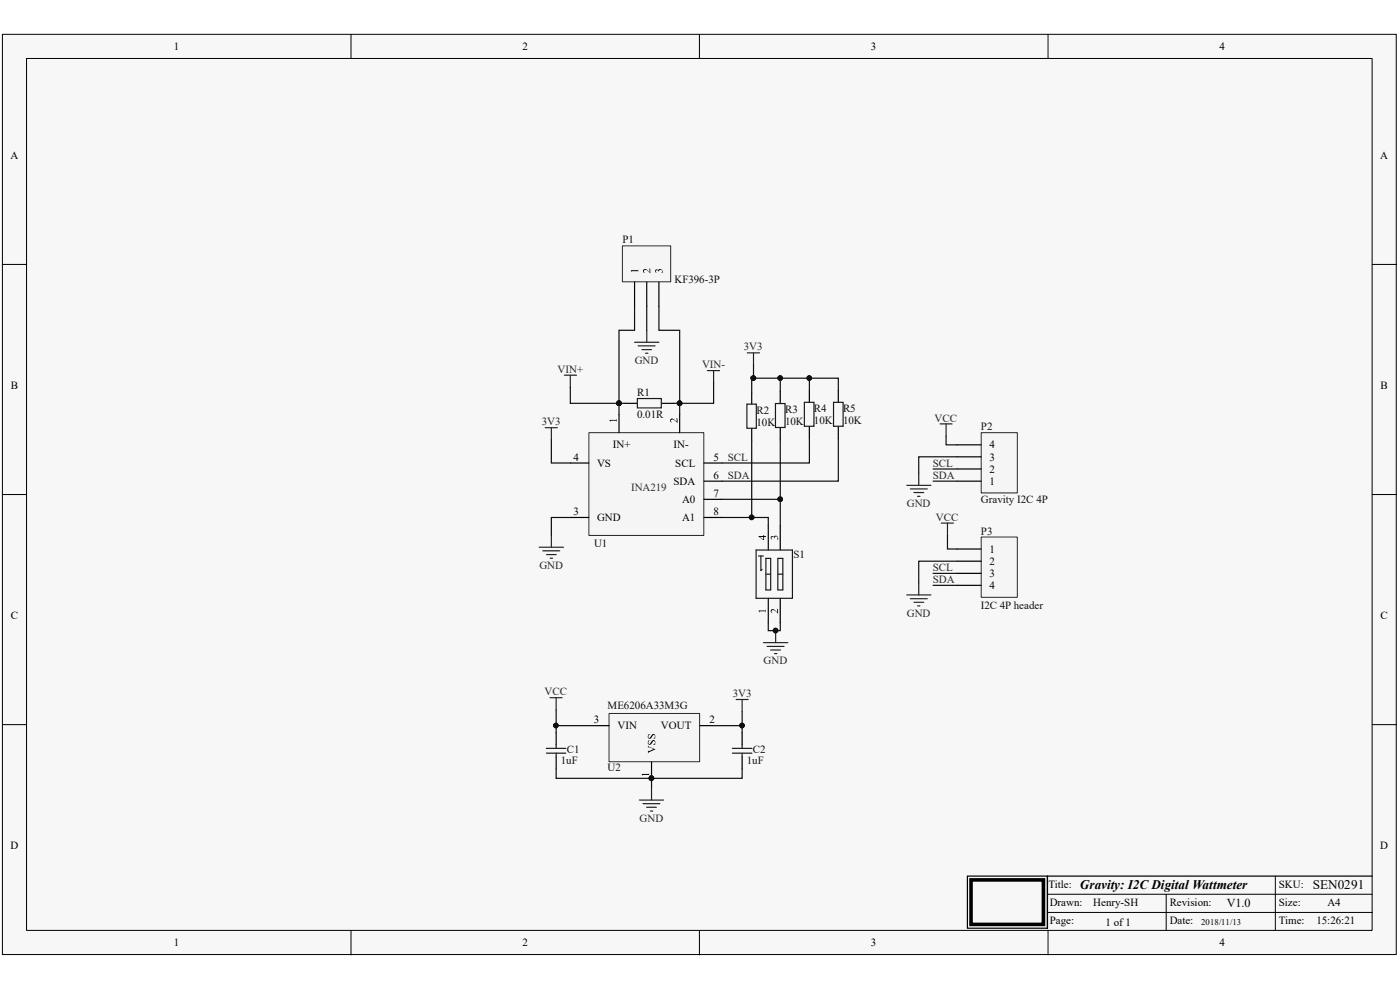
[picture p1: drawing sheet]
<svg xmlns="http://www.w3.org/2000/svg" width="297mm" height="210mm" viewBox="0 0 297 210" stroke-linecap="round" stroke-linejoin="round" font-family="sans-serif">
<path d="M.5 7.3h295.7v195.2h-295.7z" fill="#f7f7f7"/>
<path d="M.5 7.3h295.7v195.2h-295.7z" fill="none" stroke="#000" stroke-width=".21"/>
<path d="M5.6 12.4h285.5v185h-285.5z" fill="#f7f7f7"/>
<g fill="none" stroke="#000" stroke-width=".21">
<path d="M5.6 12.4h285.5v185h-285.5zM74.5 7.3v5.1M148.4 7.3v5.1M222.3 7.3v5.1M.5 56.1h5.1M291.1 56.1h5.2M.5 104.9h5.1M291.1 104.9h5.2M.5 153.7h5.1M291.1 153.7h5.2M74.5 197.4v5.2M148.4 197.4v5.2"/>
<path d="M222.2 189.7h68.9M222.2 193.5h68.9M222.3 197.4v5.2M247.4 189.7v7.7M270.6 185.8v11.6"/>
</g>
<path d="M132.6 85.6h2.6M140.3 85.6h2.6M171.7 82.8v2.5M171.7 90.5v2.5M177.8 82.8v2.5M177.8 90.5v2.5M163 111.5v5.2M165.5 111.5v5.2M163 126.9v5.2M165.5 126.9v5.2M205.2 185.8h17v11.1h-17zM291.1 185.8h-68.9v11.1" fill="none" stroke="#000" stroke-width=".25"/>
<path d="M206 186.6h15.4v9.5h-15.4z" fill="none" stroke="#000" stroke-width=".76"/>
<path d="M135.2 84.5h5.1v2h-5.1zM170.6 85.3h2.1v5.1h-2.1zM176.8 85.3h2.1v5.1h-2.1zM160.4 116.7h7.7v10.2h-7.7zM160.9 117.9h1M161.4 117.9v3.1l.3-.2M162.5 118.4h1v6.7h-1zM165 118.4h1.1v6.7h-1.1zM162.5 121.8h1M165 121.8h1.1" fill="none" stroke="#1c1c1c" stroke-width=".25"/>
<path d="M158.5 74.8h2.6M159.9 74.8v2.6M199.4 89.9h2.6M200.7 89.9v2.6M162 136.3h5.1M162.7 137.1h3.6M163.5 137.9h2.1M164.3 138.6h.5M164.5 133.8v2.5" fill="none" stroke="#262626" stroke-width=".25"/>
<g fill="#000">
<path d="M163.6 113.8l.3-.1 .3 .2a.48 .48 0 0 1 .7-.1 .48 .48 0 0 1 0 .7 .43 .43 0 0 0 0-.5 .43 .43 0 0 0-.5-.1l-.1 .4a.29 .29 0 0 0-.3-.4 .29 .29 0 0 0-.3 .4l.1 .2-.3-.3zM160.9 129.5h1.5l.1-.2v.6l-.2-.2h-.9h-.3v.2zM163.6 129.3a1.06 1.06 0 0 1 1.3 .6l-.1-.8 .3 .1-.1 .9a.92 .92 0 0 0-1.3-.5l.2 .5-.4-.3z"/>
<path d="M160.9 113.7h1v-.2h.2v.2h.4v.2h-.4v.7h-.2zM161.2 113.9l.7 .5v-.5z"/>
</g>
<circle cx="164.5" cy="133.8" r=".49" fill="#0e0e0e"/>
<circle cx="164.5" cy="133.8" r=".49" fill="none" stroke="#0e0e0e" stroke-width=".21"/>
<path d="M159.5 83.2v2.5M159.5 90.9v2.5M165.5 83v2.6M165.5 90.7v2.6M157.4 155.4v2.6M157.4 160.5v2.6" fill="none" stroke="#000" stroke-width=".25"/>
<path d="M158.5 85.7h1.9v5.1h-1.9zM164.5 85.6h2v5.1h-2zM155.4 159.8h4.1M155.4 158.7h4.1M157.4 158v.7M157.4 159.8v.7" fill="none" stroke="#1c1c1c" stroke-width=".25"/>
<path d="M119.7 79.6h2.6M121 79.6v2.6M134.6 72.6h5.2M135.4 73.4h3.6M136.2 74.2h2M136.9 74.9h.6M137.2 70.1v2.5M150.1 78.6h2.6M151.4 78.6v2.6M156.2 148.4h2.5M157.4 148.4v2.6" fill="none" stroke="#262626" stroke-width=".25"/>
<path d="M129.2 151.3h19.2v10.3h-19.2z" fill="#f5f5f5"/>
<path d="M129.2 151.3h19.2v10.3h-19.2z" fill="none" stroke="#262626" stroke-width=".21"/>
<path d="M118 155.4v2.6M126.6 153.9h2.6M148.5 153.9h2.5M118 160.5v2.6M138.2 161.6v2.6" fill="none" stroke="#000" stroke-width=".25"/>
<path d="M137.4 157.1h.6a.44 .44 0 0 0-.4 .6l.2 .1 .2-.1a.64 .64 0 0 1 .9-.6l.1 .9h-.5a.43 .43 0 0 0 .4-.3 .43 .43 0 0 0-.2-.5l-.3 .2a.5 .5 0 0 1-.5 .6 .5 .5 0 0 1-.5-.6l.1-.2zM137.4 155.8h.6a.33 .33 0 0 0-.5 .3 .33 .33 0 0 0 .4 .4l.1-.1a.61 .61 0 0 1 .9-.6l.1 .9h-.5a.36 .36 0 0 0 .5-.4 .36 .36 0 0 0-.5-.3l-.1 .1a.51 .51 0 0 1-.4 .6 .51 .51 0 0 1-.6-.4l.1-.4zM137.5 158.2l.2 .2 1.3 .6-1.4 .6-.1 .2v-.6l.1 .1 1.1-.4-1-.4-.2 .1zM136.1 164.2h1.5l.1-.2v.5l-.1-.1h-1.2l-.1 .2z" fill="#000"/>
<path d="M115.9 159.8h4.1M115.9 158.7h4.1M118 158v.7M118 159.8v.7" fill="none" stroke="#1c1c1c" stroke-width=".25"/>
<path d="M116.7 148h2.6M118 148v2.6M135.6 169.7h5.2M136.4 170.5h3.6M137.2 171.2h2M138 172h.5M138.2 167.1v2.6" fill="none" stroke="#262626" stroke-width=".25"/>
<path d="M124.9 91.8h24.4v21.8h-24.4z" fill="#f5f5f5"/>
<path d="M124.9 91.8h24.4v21.8h-24.4z" fill="none" stroke="#262626" stroke-width=".21"/>
<path d="M121 98.2h3.9M131.3 87.9v3.9M144.2 87.9v3.9M149.4 98.2h3.8M121 109.8h3.9M149.4 109.8h3.8M149.4 102.1h3.8M149.4 105.9h3.8" fill="none" stroke="#000" stroke-width=".25"/>
<path d="M129.3 89.1h1.5l.1-.2v.6l-.3-.3h-.8l-.3 .1v.2zM142.3 88.9a1.1 1.1 0 0 1 1.3 .6l-.2-.8 .3 .1v.9a1.31 1.31 0 0 0-1.3-.6v.3l.2 .3-.4-.3z" fill="#000"/>
<path d="M115.7 90.7h2.5M117 90.7v2.6M114.4 116.1h5.1M115.1 116.8h3.6M116 117.6h2M116.7 118.4h.5M117 113.5v2.6" fill="none" stroke="#262626" stroke-width=".25"/>
<path d="M132 52.2h10.3v7.6h-10.3z" fill="#f5f5f5"/>
<path d="M132 52.2h10.3v7.6h-10.3z" fill="none" stroke="#262626" stroke-width=".21"/>
<path d="M134.6 59.9v5.1M137.2 59.9v5.1M139.8 59.9v5.1" fill="none" stroke="#000" stroke-width=".25"/>
<path d="M133.8 57.3h1.5l.1-.2v.6l-.1-.2h-1.2l-.1 .2zM136.5 57.2a.98 .98 0 0 1 1.3 .5l-.1-.8 .3 .2v.9a1.29 1.29 0 0 0-1.3-.7l-.1 .2 .2 .4-.4-.2zM139.1 57.2l.5 .1a.49 .49 0 0 1 .8-.1 .49 .49 0 0 1 0 .7 .37 .37 0 0 0-.1-.6 .37 .37 0 0 0-.5 .4h-.1a.29 .29 0 0 0-.3-.4 .29 .29 0 0 0-.2 .4l.1 .2-.3-.3z" fill="#000"/>
<path d="M208.2 91.8h7.6v12.8h-7.6z" fill="#f5f5f5"/>
<path d="M208.2 91.8h7.6v12.8h-7.6z" fill="none" stroke="#262626" stroke-width=".21"/>
<path d="M203 99.5h5.2M203 96.9h5.2M203 94.4h5.2M203 102.1h5.2" fill="none" stroke="#000" stroke-width=".25"/>
<path d="M208.2 113.9h7.6v12.8h-7.6z" fill="#f5f5f5"/>
<path d="M208.2 113.9h7.6v12.8h-7.6z" fill="none" stroke="#262626" stroke-width=".21"/>
<path d="M203 116.5h5.2M203 119h5.2M203 121.6h5.2M203 124.2h5.2" fill="none" stroke="#000" stroke-width=".25"/>
<path d="M192.4 103h5.1M193.1 103.7h3.6M193.9 104.5h2.1M194.6 105.3h.6M194.9 100.4v2.6M199.7 111h2.6M201 111v2.5M192.4 126.2h5.1M193.1 127h3.6M193.9 127.8h2.1M194.6 128.5h.6M194.9 123.7v2.5" fill="none" stroke="#262626" stroke-width=".25"/>
<path d="M171.7 82.8v-2.6h6.1v2.6" fill="none" stroke="#0e0e0e" stroke-width=".25"/>
<circle cx="171.7" cy="80.2" r=".49" fill="#0e0e0e"/>
<circle cx="171.7" cy="80.2" r=".49" fill="none" stroke="#0e0e0e" stroke-width=".21"/>
<path d="M153.2 105.9h12.3v5.6" fill="none" stroke="#0e0e0e" stroke-width=".25"/>
<circle cx="165.5" cy="105.9" r=".49" fill="#0e0e0e"/>
<circle cx="165.5" cy="105.9" r=".49" fill="none" stroke="#0e0e0e" stroke-width=".21"/>
<path d="M163 132.1v1.7h2.5v-1.7" fill="none" stroke="#0e0e0e" stroke-width=".25"/>
<circle cx="164.5" cy="133.8" r=".49" fill="#0e0e0e"/>
<circle cx="164.5" cy="133.8" r=".49" fill="none" stroke="#0e0e0e" stroke-width=".21"/>
<path d="M171.7 80.2h-6.2v2.8" fill="none" stroke="#0e0e0e" stroke-width=".25"/>
<circle cx="165.5" cy="80.2" r=".49" fill="#0e0e0e"/>
<circle cx="165.5" cy="80.2" r=".49" fill="none" stroke="#0e0e0e" stroke-width=".21"/>
<circle cx="171.7" cy="80.2" r=".49" fill="#0e0e0e"/>
<circle cx="171.7" cy="80.2" r=".49" fill="none" stroke="#0e0e0e" stroke-width=".21"/>
<path d="M159.9 80.2h5.6" fill="none" stroke="#0e0e0e" stroke-width=".25"/>
<circle cx="159.8" cy="80.2" r=".49" fill="#0e0e0e"/>
<circle cx="159.8" cy="80.2" r=".49" fill="none" stroke="#0e0e0e" stroke-width=".21"/>
<circle cx="165.5" cy="80.2" r=".49" fill="#0e0e0e"/>
<circle cx="165.5" cy="80.2" r=".49" fill="none" stroke="#0e0e0e" stroke-width=".21"/>
<path d="M159.9 77.4v2.8h-.4v3" fill="none" stroke="#0e0e0e" stroke-width=".25"/>
<circle cx="159.8" cy="80.2" r=".49" fill="#0e0e0e"/>
<circle cx="159.8" cy="80.2" r=".49" fill="none" stroke="#0e0e0e" stroke-width=".21"/>
<path d="M165.5 93.3v12.6" fill="none" stroke="#0e0e0e" stroke-width=".25"/>
<circle cx="165.5" cy="105.9" r=".49" fill="#0e0e0e"/>
<circle cx="165.5" cy="105.9" r=".49" fill="none" stroke="#0e0e0e" stroke-width=".21"/>
<path d="M153.2 109.8h9.8v1.7" fill="none" stroke="#0e0e0e" stroke-width=".25"/>
<circle cx="159.4" cy="109.7" r=".49" fill="#0e0e0e"/>
<circle cx="159.4" cy="109.7" r=".49" fill="none" stroke="#0e0e0e" stroke-width=".21"/>
<path d="M159.5 93.4v16.4" fill="none" stroke="#0e0e0e" stroke-width=".25"/>
<circle cx="159.4" cy="109.7" r=".49" fill="#0e0e0e"/>
<circle cx="159.4" cy="109.7" r=".49" fill="none" stroke="#0e0e0e" stroke-width=".21"/>
<path d="M121 82.2v3.4h10.3" fill="none" stroke="#0e0e0e" stroke-width=".25"/>
<circle cx="131.3" cy="85.5" r=".49" fill="#0e0e0e"/>
<circle cx="131.3" cy="85.5" r=".49" fill="none" stroke="#0e0e0e" stroke-width=".21"/>
<path d="M131.3 85.6h1.3" fill="none" stroke="#0e0e0e" stroke-width=".25"/>
<circle cx="131.3" cy="85.5" r=".49" fill="#0e0e0e"/>
<circle cx="131.3" cy="85.5" r=".49" fill="none" stroke="#0e0e0e" stroke-width=".21"/>
<path d="M118 150.6v3.3" fill="none" stroke="#0e0e0e" stroke-width=".25"/>
<circle cx="117.9" cy="153.9" r=".48" fill="#0e0e0e"/>
<circle cx="117.9" cy="153.9" r=".48" fill="none" stroke="#0e0e0e" stroke-width=".21"/>
<path d="M138.2 164.2v.9" fill="none" stroke="#0e0e0e" stroke-width=".25"/>
<circle cx="138.2" cy="165.1" r=".49" fill="#0e0e0e"/>
<circle cx="138.2" cy="165.1" r=".49" fill="none" stroke="#0e0e0e" stroke-width=".21"/>
<path d="M138.2 165.1v2" fill="none" stroke="#0e0e0e" stroke-width=".25"/>
<circle cx="138.2" cy="165.1" r=".49" fill="#0e0e0e"/>
<circle cx="138.2" cy="165.1" r=".49" fill="none" stroke="#0e0e0e" stroke-width=".21"/>
<path d="M118 163.1v2h39.4v-2" fill="none" stroke="#0e0e0e" stroke-width=".25"/>
<circle cx="138.2" cy="165.1" r=".49" fill="#0e0e0e"/>
<circle cx="138.2" cy="165.1" r=".49" fill="none" stroke="#0e0e0e" stroke-width=".21"/>
<path d="M126.6 153.9h-8.6v1.5" fill="none" stroke="#0e0e0e" stroke-width=".25"/>
<circle cx="117.9" cy="153.9" r=".48" fill="#0e0e0e"/>
<circle cx="117.9" cy="153.9" r=".48" fill="none" stroke="#0e0e0e" stroke-width=".21"/>
<path d="M157.4 151v4.4" fill="none" stroke="#0e0e0e" stroke-width=".25"/>
<circle cx="157.4" cy="153.9" r=".49" fill="#0e0e0e"/>
<circle cx="157.4" cy="153.9" r=".49" fill="none" stroke="#0e0e0e" stroke-width=".21"/>
<path d="M151 153.9h6.4" fill="none" stroke="#0e0e0e" stroke-width=".25"/>
<circle cx="157.4" cy="153.9" r=".49" fill="#0e0e0e"/>
<circle cx="157.4" cy="153.9" r=".49" fill="none" stroke="#0e0e0e" stroke-width=".21"/>
<path d="M134.6 65v5.1h-3.3v15.5M117 93.3v4.9h4M121 109.8h-4v3.7" fill="none" stroke="#0e0e0e" stroke-width=".25"/>
<circle cx="131.3" cy="85.5" r=".49" fill="#0e0e0e"/>
<circle cx="131.3" cy="85.5" r=".49" fill="none" stroke="#0e0e0e" stroke-width=".21"/>
<path d="M137.2 65v5.1M139.8 65v5.1h4.4v15.5h7.2v-4.4M171.7 93v5.2h-18.5M177.8 93v9.1h-24.6M198 99.5h5M200.7 92.5v1.9h2.3M203 96.9h-8.1v3.5M198 102.1h5M201 113.5v3h2M203 119h-8.1v4.7M198 121.6h5M198 124.2h5" fill="none" stroke="#0e0e0e" stroke-width=".25"/>
<circle cx="144.2" cy="85.5" r=".49" fill="#0e0e0e"/>
<circle cx="144.2" cy="85.5" r=".49" fill="none" stroke="#0e0e0e" stroke-width=".21"/>
<path d="M142.9 85.6h1.3" fill="none" stroke="#0e0e0e" stroke-width=".25"/>
<circle cx="144.2" cy="85.5" r=".49" fill="#0e0e0e"/>
<circle cx="144.2" cy="85.5" r=".49" fill="none" stroke="#0e0e0e" stroke-width=".21"/>
<path d="M144.2 85.6v2.3" fill="none" stroke="#0e0e0e" stroke-width=".25"/>
<circle cx="144.2" cy="85.5" r=".49" fill="#0e0e0e"/>
<circle cx="144.2" cy="85.5" r=".49" fill="none" stroke="#0e0e0e" stroke-width=".21"/>
<path d="M131.3 85.6v2.3" fill="none" stroke="#0e0e0e" stroke-width=".25"/>
<circle cx="131.3" cy="85.5" r=".49" fill="#0e0e0e"/>
<circle cx="131.3" cy="85.5" r=".49" fill="none" stroke="#0e0e0e" stroke-width=".21"/>
<g font-size="2.8">
<text x="229.1" y="188.6">Gravity: I2C Digital Wattmeter</text>
<text x="278.5" y="188.6">SEN0291</text>
</g>
<text font-size="2.6" x="260.3" y="192.4">V1.0</text>
<g font-size="2.3">
<text x="36.9" y="10.6">1</text>
<text x="110.8" y="10.6">2</text>
<text x="184.7" y="10.6">3</text>
<text x="258.7" y="10.6">4</text>
<text x="2.2" y="33.7">A</text>
<text x="292.8" y="33.7">A</text>
<text x="2.3" y="82.5">B</text>
<text x="292.9" y="82.5">B</text>
<text x="130" y="95.1">IN+</text>
<text x="142.9" y="95.1">IN-</text>
<text x="209.9" y="95.1">4</text>
<text x="121.7" y="97.7">4</text>
<text x="126.7" y="99">VS</text>
<text x="143.3" y="99">SCL</text>
<text x="151.4" y="97.7">5</text>
<text x="151.4" y="101.6">6</text>
<text x="209.9" y="100.2">2</text>
<text x="209.9" y="97.7">3</text>
<text x="142.9" y="102.8">SDA</text>
<text x="144.7" y="106.7">A0</text>
<text x="151.4" y="105.4">7</text>
<text x="209.9" y="102.8">1</text>
<text x="121.7" y="109.3">3</text>
<text x="126.7" y="110.5">GND</text>
<text x="144.7" y="110.5">A1</text>
<text x="151.4" y="109.3">8</text>
<text x="209.9" y="117.3">1</text>
<text x="209.9" y="119.8">2</text>
<text x="209.9" y="122.4">3</text>
<text x="209.9" y="125">4</text>
<text x="2.3" y="131.4">C</text>
<text x="292.9" y="131.4">C</text>
<text x="126" y="153.4">3</text>
<text x="131" y="154.7">VIN</text>
<text x="140.2" y="154.7">VOUT</text>
<text x="150.5" y="153.4">2</text>
<text x="2.2" y="180.2">D</text>
<text x="292.8" y="180.2">D</text>
<text x="222.4" y="188.4">Title:</text>
<text x="271.3" y="188.4">SKU:</text>
<text x="222.7" y="192.2">Drawn:</text>
<text x="222.7" y="196.1">Page:</text>
<text x="231.9" y="192.2">Henry-SH</text>
<text x="234.5" y="196.3">1 of 1</text>
<text x="248.2" y="196.1">Date:</text>
<text x="248.2" y="192.2">Revision:</text>
<text x="271.3" y="192.2">Size:</text>
<text x="271.3" y="196.1">Time:</text>
<text x="279.3" y="196.1">15:26:21</text>
<text x="281.6" y="192.2">A4</text>
<text x="36.9" y="200.7">1</text>
<text x="110.8" y="200.7">2</text>
<text x="184.7" y="200.7">3</text>
<text x="258.7" y="200.7">4</text>
</g>
<g font-size="2.3" fill="#0e0e0e">
<text x="132" y="51.6">P1</text>
<text x="143.1" y="59.9">KF396-3P</text>
<text x="135.2" y="84">R1</text>
<text x="135.2" y="88.6">0.01R</text>
<text x="160.5" y="87.8">R2</text>
<text x="166.5" y="87.6">R3</text>
<text x="172.7" y="87.4">R4</text>
<text x="178.9" y="87.4">R5</text>
<text x="160.5" y="90.4">10K</text>
<text x="166.5" y="90.2">10K</text>
<text x="172.7" y="90">10K</text>
<text x="178.9" y="90">10K</text>
<text x="208.1" y="91.3">P2</text>
<text x="208.1" y="106.7">Gravity I2C 4P</text>
<text x="208.1" y="113.4">P3</text>
<text x="126" y="116">U1</text>
<text x="168.4" y="118.4">S1</text>
<text x="208.1" y="129.2">I2C 4P header</text>
<text x="128.9" y="150.5">ME6206A33M3G</text>
<text x="120.3" y="159.8">C1</text>
<text x="159.7" y="159.8">C2</text>
<text x="119" y="162.1">1uF</text>
<text x="128.9" y="163.6">U2</text>
<text x="158.5" y="162.1">1uF</text>
</g>
<g font-size="2.3" fill="#262626">
<text x="134.7" y="77.2">GND</text>
<text x="157.8" y="74.3">3V3</text>
<text x="118.3" y="79.1">VIN+</text>
<text x="148.9" y="78.1">VIN-</text>
<text x="198.2" y="89.5">VCC</text>
<text x="114.9" y="90.2">3V3</text>
<text x="154.4" y="101.6">SDA</text>
<text x="154.4" y="97.7">SCL</text>
<text x="197.9" y="101.6">SDA</text>
<text x="197.9" y="99">SCL</text>
<text x="192.4" y="107.5">GND</text>
<text x="198.5" y="110.4">VCC</text>
<text x="114.4" y="120.7">GND</text>
<text x="197.9" y="123.7">SDA</text>
<text x="197.9" y="121.1">SCL</text>
<text x="192.4" y="130.9">GND</text>
<text x="162" y="140.9">GND</text>
<text x="115.5" y="147.5">VCC</text>
<text x="155.4" y="147.9">3V3</text>
<text x="135.7" y="174.4">GND</text>
</g>
<text font-size="2.3" fill="#2d2d2d" x="133.9" y="104.1">INA219</text>
<text font-size="1.9" x="254.8" y="196.2">2018/11/13</text>
</svg>
